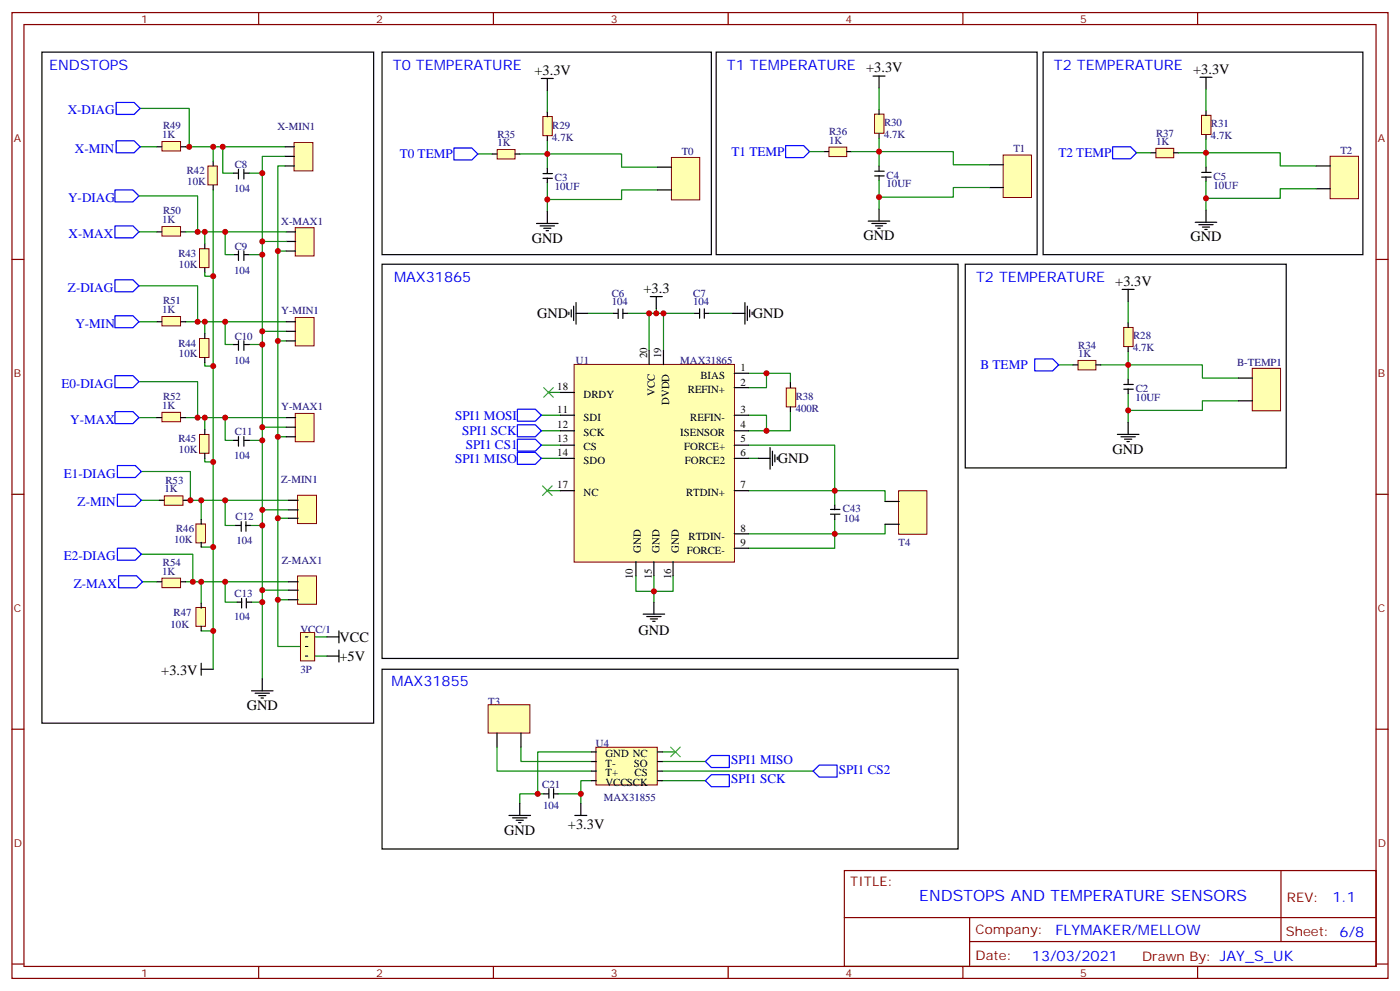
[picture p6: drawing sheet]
<svg xmlns="http://www.w3.org/2000/svg" width="412mm" height="292mm" viewBox="0 0 412 292" stroke-linecap="round" stroke-linejoin="round" font-family="sans-serif">
<g fill="none" stroke="#870000" stroke-width=".35">
<path d="M3.5 3.7h405.4v284.3h-405.4zM7.1 7.2h398.2v277.3h-398.2zM76.2 3.7v3.5M145.3 3.7v3.5M214.5 3.7v3.5M283.6 3.7v3.5M352.8 3.7v3.5M3.5 76.4h3.6M405.3 76.4h3.6M3.5 145.5h3.6M405.3 145.5h3.6M3.5 214.7h3.6"/>
<path d="M405.3 214.7h3.6M248.7 256.3h156.6v28.2h-156.6zM377.3 256.3v20.9M248.7 270.1h156.5M285.6 277.2h119.6M285.6 270.1v14.2M3.5 283.8h3.6M76.2 284.5v3.5M145.3 284.5v3.5M214.5 284.5v3.5M283.6 284.5v3.5M352.8 284.5v3.5"/>
<path d="M405.3 283.8h3.6"/>
</g>
<path d="M112.5 15.3h97v59.7h-97zM159.5 23.1h3.5M161.2 23.1v3.5M158 65.8h6.4M159.1 66.5h4.2M160.2 67.2h2.1M160.9 67.9h.7M161.2 62.3v3.5" fill="none" stroke="#000" stroke-width=".35"/>
<path d="M161.2 26.6v6.4M140.8 45.3h4.2M153.1 45.3h30v3.9h10.6M161.2 41.5v8.1M161.2 53.8v8.5M193.7 55.9h-10.6v2.8h-21.9" fill="none" stroke="#008700" stroke-width=".35"/>
<path d="M133.7 43.6h5.3l1.8 1.7-1.8 1.8h-5.3z" fill="none" stroke="#00f" stroke-width=".35"/>
<path d="M197.8 46.4h8.3v12.5h-8.3z" fill="#ffffb0" stroke="#800000" stroke-width=".29"/>
<path d="M193.7 49.2h4.1M193.7 55.9h4.1" fill="none" stroke="#000" stroke-width=".35"/>
<path d="M159.9 34.3h2.8v5.6h-2.8z" fill="#ffffb0" stroke="#800000" stroke-width=".29"/>
<path d="M161.2 33v1.4M160 52.5h2.7M160 51.1h2.7M161.2 40.1v1.4M161.2 49.6v1.4M161.2 52.4v1.4" fill="none" stroke="#000" stroke-width=".35"/>
<path d="M146.5 44h5.2v2.8h-5.2z" fill="#ffffb0" stroke="#800000" stroke-width=".29"/>
<path d="M145 45.3h1.4M151.7 45.3h1.4" fill="none" stroke="#000" stroke-width=".35"/>
<path d="M244.2 43.3h5.2v2.8h-5.2z" fill="#ffffb0" stroke="#800000" stroke-width=".29"/>
<path d="M242.7 44.6h1.4M249.4 44.6h1.4M257.7 51.8h2.7M257.7 50.4h2.7M258.9 48.9v1.3M258.9 51.7v1.4" fill="none" stroke="#000" stroke-width=".35"/>
<path d="M257.6 33.6h2.8v5.6h-2.8z" fill="#ffffb0" stroke="#800000" stroke-width=".29"/>
<path d="M258.9 32.3v1.4M258.9 39.4v1.3" fill="none" stroke="#000" stroke-width=".35"/>
<path d="M295.5 45.6h8.3v12.5h-8.3z" fill="#ffffb0" stroke="#800000" stroke-width=".29"/>
<path d="M211 15.3h94.5v59.7h-94.5zM257.2 22.4h3.5M258.9 22.4v3.5M291.4 48.5h4.2M291.4 55.2h4.2M255.8 65.1h6.3M256.8 65.8h4.3M257.9 66.5h2.1M258.6 67.2h.7M258.9 61.6v3.5" fill="none" stroke="#000" stroke-width=".35"/>
<path d="M258.9 25.9v6.4M238.5 44.6h4.2M250.8 44.6h30v3.9h10.6M258.9 40.7v8.2M258.9 53.1v8.5M291.4 55.2h-10.6v2.8h-21.9" fill="none" stroke="#008700" stroke-width=".35"/>
<path d="M231.4 42.9h5.3l1.8 1.7-1.8 1.8h-5.3z" fill="none" stroke="#00f" stroke-width=".35"/>
<path d="M340.5 43.7h5.2v2.8h-5.2z" fill="#ffffb0" stroke="#800000" stroke-width=".29"/>
<path d="M339 45h1.4M345.7 45h1.4M354 52.1h2.8M354 50.8h2.8M355.2 49.2v1.4M355.2 52.1v1.3" fill="none" stroke="#000" stroke-width=".35"/>
<path d="M353.9 34h2.8v5.6h-2.8z" fill="#ffffb0" stroke="#800000" stroke-width=".29"/>
<path d="M355.2 32.6v1.4M355.2 39.7v1.4" fill="none" stroke="#000" stroke-width=".35"/>
<path d="M391.8 46h8.3v12.5h-8.3z" fill="#ffffb0" stroke="#800000" stroke-width=".29"/>
<g fill="none" stroke="#000" stroke-width=".35">
<path d="M12.3 15.3h97.8v197.6h-97.8zM307.3 15.3h94.2v59.7h-94.2zM353.5 22.8h3.5M355.2 22.8v3.5M387.7 48.9h4.2M387.7 55.6h4.2M352.1 65.4h6.3M353.1 66.1h4.3M354.2 66.9h2.1M354.9 67.6h.7M355.2 61.9v3.5M59.3 197h3.5"/>
<path d="M59.3 195.3v3.5"/>
</g>
<g fill="none" stroke="#008700" stroke-width=".35">
<path d="M41.3 31.9h14.4v11.3M355.2 26.3v6.3M62.8 55.9v141.1M334.8 45h4.2M347.1 45h30v3.9h10.6M355.2 41.1v8.1M355.2 53.4v8.5M387.7 55.6h-10.6v2.8h-21.9M41.6 138.8h14.5v8.5M41.6 147.3h5.3M55.4 147.3h29.6M59.3 147.3v5.6"/>
<path d="M66.3 147.3v7.4h3.2M73.7 154.7h3.6M59.3 171.3v6.3M59.3 161h3.5M66.3 171.3v6h3.5M74.1 177.3h3.2M59.3 185.7h3.5"/>
</g>
<path d="M327.7 43.2h5.3l1.8 1.8-1.8 1.7h-5.3z" fill="none" stroke="#00f" stroke-width=".35"/>
<path d="M48.4 146h5.5v2.8h-5.5z" fill="#ffffb0" stroke="#800000" stroke-width=".29"/>
<path d="M46.9 147.3h1.4M54 147.3h1.4M77.3 199.8v3.6M96.3 193.1h3.5M96.3 187.5h3.5M99.8 185.7v3.6M99.8 191.4v3.5M74.1 203.4h6.3M75.1 204.1h4.3M76.2 204.8h2.1M76.9 205.5h.7" fill="none" stroke="#000" stroke-width=".35"/>
<g fill="none" stroke="#008700" stroke-width=".35">
<path d="M41.3 43.2h4.9M54.7 43.2h29.3M65.6 43.2v7.8h3.2M73.4 51h3.9M84 46h-6.7v153.8M77.3 150.1h7.7M85 152.6h-3.2v24h3.2M41.6 163.2h15.2v8.1M42 171.3h4.2M54.7 171.3h30.3M77.3 173.7h7.7M81.8 176.6v13.7h8.2"/>
<path d="M90 187.5h6.3M90 193.1h6.3"/>
</g>
<path d="M34.2 30.2h5.3l1.8 1.7-1.8 1.8h-5.3zM34.2 41.5h5.3l1.8 1.7-1.8 1.8h-5.3zM34.6 137.1h5.3l1.7 1.7-1.7 1.8h-5.3zM34.6 145.5h5.3l1.7 1.8-1.7 1.7h-5.3zM34.6 161.4h5.3l1.7 1.8-1.7 1.7h-5.3zM34.9 169.5h5.3l1.8 1.8-1.8 1.7h-5.3z" fill="none" stroke="#00f" stroke-width=".35"/>
<path d="M86.6 42h5.6v8.3h-5.6z" fill="#ffffb0" stroke="#800000" stroke-width=".29"/>
<path d="M84 43.2h2.7M84 46h2.7M84 48.9h2.7" fill="none" stroke="#000" stroke-width=".35"/>
<path d="M61.2 48.9h2.8v5.5h-2.8z" fill="#ffffb0" stroke="#800000" stroke-width=".29"/>
<path d="M62.8 47.4v1.4M62.8 54.5v1.4M68.8 51h1.4M70.2 49.9v2.8M71.8 49.9v2.8M72 51h1.4" fill="none" stroke="#000" stroke-width=".35"/>
<path d="M87.7 145.8h5.5v8.3h-5.5z" fill="#ffffb0" stroke="#800000" stroke-width=".29"/>
<path d="M85 147.3h2.8M85 150.1h2.8M85 152.6h2.8" fill="none" stroke="#000" stroke-width=".35"/>
<path d="M57.7 154.3h2.8v5.5h-2.8z" fill="#ffffb0" stroke="#800000" stroke-width=".29"/>
<path d="M59.3 152.9v1.4M59.3 159.7v1.3M69.5 154.7h1.4M71.1 153.6v2.8M72.3 154.7h1.4M72.4 153.6v2.8" fill="none" stroke="#000" stroke-width=".35"/>
<path d="M87.7 169.6h5.5v8.3h-5.5z" fill="#ffffb0" stroke="#800000" stroke-width=".29"/>
<path d="M85 171.3h2.8M85 173.7h2.8M85 176.6h2.8" fill="none" stroke="#000" stroke-width=".35"/>
<path d="M57.7 178.8h2.8v5.6h-2.8z" fill="#ffffb0" stroke="#800000" stroke-width=".29"/>
<path d="M59.3 177.6v1.4M69.8 177.3h1.4M71.2 176.2v2.8M72.6 176.2v2.8M72.7 177.3h1.4M59.3 184.3v1.4" fill="none" stroke="#000" stroke-width=".35"/>
<path d="M88.5 186.2h4.2v8.4h-4.2z" fill="#ffffb0" stroke="#800000" stroke-width=".29"/>
<path d="M90 187.5h.7M90 190.3h.7M90 193.1h.7" fill="none" stroke="#000" stroke-width=".35"/>
<path d="M47.7 41.7h5.5v2.7h-5.5z" fill="#ffffb0" stroke="#800000" stroke-width=".29"/>
<path d="M46.2 43.2h1.4M53.3 43.2h1.4" fill="none" stroke="#000" stroke-width=".35"/>
<path d="M47.7 170.2h5.5v2.8h-5.5z" fill="#ffffb0" stroke="#800000" stroke-width=".29"/>
<path d="M46.2 171.3h1.4M53.3 171.3h1.4" fill="none" stroke="#000" stroke-width=".35"/>
<path d="M84 48.9h-2.2v103.7" fill="none" stroke="#008700" stroke-width=".35"/>
<path d="M33.9 55.9h5.3l1.7 1.8-1.7 1.7h-5.3z" fill="none" stroke="#00f" stroke-width=".35"/>
<path d="M87 67h5.5v8.4h-5.5z" fill="#ffffb0" stroke="#800000" stroke-width=".29"/>
<path d="M84.3 68.3h2.8M84.3 71.1h2.8M84.3 73.9h2.8" fill="none" stroke="#000" stroke-width=".35"/>
<path d="M33.9 66.5h5.3l1.7 1.8-1.7 1.7h-5.3z" fill="none" stroke="#00f" stroke-width=".35"/>
<path d="M47.7 66.7h5.5v2.8h-5.5z" fill="#ffffb0" stroke="#800000" stroke-width=".29"/>
<path d="M46.2 68.3h1.4M53.3 68.3h1.4" fill="none" stroke="#000" stroke-width=".35"/>
<path d="M40.9 57.7h17.3v10.6M62.8 43.2v4.2M40.9 68.3h5.3M54.7 68.3h29.6" fill="none" stroke="#008700" stroke-width=".35"/>
<path d="M58.8 73.2h2.8v5.6h-2.8z" fill="#ffffb0" stroke="#800000" stroke-width=".29"/>
<path d="M60.3 71.8v1.4M60.3 78.9v1.4M68.8 75h1.4M70.2 73.9v2.8M71.8 73.9v2.8M72 75h1.4M68.8 101.4h1.4M70.2 100.3v2.8M71.8 100.3v2.8M72 101.4h1.4" fill="none" stroke="#000" stroke-width=".35"/>
<path d="M60.3 68.3v3.5M66.3 68.3v6.7h2.5M73.4 75h3.9M77.3 71.1h7M81.8 73.9h2.5M60.3 80.3v1h2.5M60.3 94.7v3.5M66.3 94.7v6.7h2.5M77.3 97.5h7M60.3 106.7v1.1h2.5M73.4 101.4h3.9M81.8 100.4h2.5" fill="none" stroke="#008700" stroke-width=".35"/>
<path d="M58.8 99.7h2.8v5.5h-2.8z" fill="#ffffb0" stroke="#800000" stroke-width=".29"/>
<path d="M60.3 98.2v1.4M60.3 105.3v1.4" fill="none" stroke="#000" stroke-width=".35"/>
<path d="M40.9 84.1h17.3v10.6M40.9 94.7h5.3M54.7 94.7h29.6" fill="none" stroke="#008700" stroke-width=".35"/>
<path d="M47.7 93.2h5.5v2.8h-5.5z" fill="#ffffb0" stroke="#800000" stroke-width=".29"/>
<path d="M46.2 94.7h1.4M53.3 94.7h1.4" fill="none" stroke="#000" stroke-width=".35"/>
<path d="M33.9 93h5.3l1.7 1.7-1.7 1.8h-5.3z" fill="none" stroke="#00f" stroke-width=".35"/>
<path d="M87 93.5h5.5v8.3h-5.5z" fill="#ffffb0" stroke="#800000" stroke-width=".29"/>
<path d="M84.3 94.7h2.8M84.3 97.5h2.8M84.3 100.4h2.8M68.8 129.6h1.4M70.2 128.5v2.9M71.8 128.5v2.9M72 129.6h1.4" fill="none" stroke="#000" stroke-width=".35"/>
<path d="M33.9 82.4h5.3l1.7 1.7-1.7 1.8h-5.3z" fill="none" stroke="#00f" stroke-width=".35"/>
<path d="M60.3 134.9v1.1h2.5M60.3 122.9v3.6M66.3 122.9v6.7h2.5M73.4 129.6h3.9M77.3 125.8h7M81.8 128.6h2.5" fill="none" stroke="#008700" stroke-width=".35"/>
<path d="M58.8 127.9h2.8v5.6h-2.8z" fill="#ffffb0" stroke="#800000" stroke-width=".29"/>
<path d="M60.3 126.5v1.4M60.3 133.5v1.4" fill="none" stroke="#000" stroke-width=".35"/>
<path d="M40.9 112.4h17.3v10.5M40.9 122.9h5.3M54.7 122.9h29.6" fill="none" stroke="#008700" stroke-width=".35"/>
<path d="M47.7 121.4h5.5v2.8h-5.5z" fill="#ffffb0" stroke="#800000" stroke-width=".29"/>
<path d="M46.2 122.9h1.4M53.3 122.9h1.4" fill="none" stroke="#000" stroke-width=".35"/>
<path d="M33.9 121.2h5.3l1.7 1.7-1.7 1.8h-5.3z" fill="none" stroke="#00f" stroke-width=".35"/>
<path d="M87 121.7h5.5v8.3h-5.5z" fill="#ffffb0" stroke="#800000" stroke-width=".29"/>
<g fill="none" stroke="#000" stroke-width=".35">
<path d="M112.5 77.8h169.7v116.1h-169.7zM167.6 91.9v.7M168.3 91.2v2.1M169 90.1v4.3M169.7 92.3h3.5M169.7 89.1v6.3M191.6 87.3h3.5M193.3 87.3v3.5M215.9 92.3h3.5M219.4 89.1v6.3M220.1 90.1v4.3M220.8 91.2v2.1"/>
<path d="M221.5 91.9v.7M84.3 122.9h2.8M84.3 125.8h2.8M84.3 128.6h2.8M223.3 134.9h3.5M226.8 131.8v6.3M227.5 132.8v4.3M228.2 133.9v2.1M229 134.6v.7M192.6 177.3v3.5M189.4 180.8h6.4M190.5 181.5h4.2"/>
<path d="M191.6 182.2h2.1M192.3 182.9h.7"/>
</g>
<path d="M33.9 110.6h5.3l1.7 1.8-1.7 1.7h-5.3zM152.4 133.2h5.3l1.8 1.7-1.8 1.8h-5.3zM152.4 129.3h5.3l1.8 1.8-1.8 1.7h-5.3zM152.4 125.1h5.3l1.8 1.7-1.8 1.8h-5.3zM152.4 120.5h5.3l1.8 1.7-1.8 1.8h-5.3z" fill="none" stroke="#00f" stroke-width=".35"/>
<g fill="none" stroke="#008700" stroke-width=".35">
<path d="M173.2 92.3h7.4M184.9 92.3h19.7M191.2 92.3v10.9M193.3 90.8v1.5M195.4 92.3v10.9M208.8 92.3h7.1M161.6 115.5h3.5M220.5 109.9h12.3v2.8M225.8 109.9v4.2h-5.3M159.5 134.9h5.6M159.5 131.1h5.6M159.5 126.8h5.6"/>
<path d="M159.5 122.2h5.6M220.5 122.2h5.3v4.6M220.5 131.1h25.4v17.6M220.5 134.9h2.8M232.8 121.2v5.6h-12.3M161.2 144.5h3.9M220.5 144.5h40.2v3.1M245.9 152.9v8.5h-25.4M260.7 154.3v2.9h-40.2M187.3 169.5v4.6h11v-4.6M192.6 169.5v7.8"/>
</g>
<path d="M160.2 114.1l2.8 2.8M163 114.1l-2.8 2.8M159.8 143.1l2.8 2.8M162.6 143.1l-2.8 2.8" fill="none" stroke="#3c3" stroke-width=".35"/>
<path d="M169.1 107.3h47.2v58.2h-47.2z" fill="#ffffb0" stroke="#800000" stroke-width=".29"/>
<g fill="none" stroke="#000" stroke-width=".35">
<path d="M180.6 92.3h1.4M182.1 91v2.8M183.5 92.3h1.4M183.5 91v2.8M204.6 92.3h1.4M206.1 90.9v2.8M207.5 92.3h1.3M207.5 90.9v2.8M165.1 115.5h4.2M191.2 103.2v4.2M195.4 103.2v4.2M216.3 109.9h4.2"/>
<path d="M216.3 114.1h4.2M165.1 122.2h4.2M165.1 126.8h4.2M165.1 131.1h4.2M165.1 134.9h4.2M216.3 122.2h4.2M216.3 126.8h4.2M216.3 131.1h4.2M216.3 134.9h4.2M165.1 144.5h4.2M216.3 144.5h4.2M216.3 157.2h4.2"/>
<path d="M187.3 165.3v4.2M192.6 165.3v4.2M198.3 165.3v4.2M216.3 161.4h4.2"/>
</g>
<path d="M231.6 114.2h2.8v5.6h-2.8z" fill="#ffffb0" stroke="#800000" stroke-width=".29"/>
<path d="M232.8 112.7v1.4M232.8 119.8v1.4M244.6 150h2.8M244.6 151.4h2.8M245.9 148.7v1.4M245.9 151.5v1.4" fill="none" stroke="#000" stroke-width=".35"/>
<path d="M264.7 144.5h8.3v12.8h-8.3z" fill="#ffffb0" stroke="#800000" stroke-width=".29"/>
<path d="M260.7 147.6h4.2M260.7 154.3h4.2M112.5 197h169.7v52.9h-169.7zM153.1 236.5v3.6M171.1 236.5v3.6M149.9 240.1h6.4M151 240.8h4.2M152 241.5h2.2M152.8 242.2h.7M169.3 240.1h3.6" fill="none" stroke="#000" stroke-width=".35"/>
<path d="M146.4 220v7h27.9M153.5 220v4.2h20.8M160.2 233.7h-7.1v2.8M164.4 233.7h6.7M174.3 221.4h-15.9v12.3M174.3 229.8h-3.2v6.7M195.1 229.8h12.7M195.1 227h44.4M195.1 224.2h12.7M195.1 221.4h3.9" fill="none" stroke="#008700" stroke-width=".35"/>
<path d="M207.8 229.8l1.7-1.7h5.3v3.5h-5.3zM207.8 224.2l1.7-1.8h5.3v3.6h-5.3zM239.5 227l1.8-1.8h5.3v3.6h-5.3z" fill="none" stroke="#00f" stroke-width=".35"/>
<path d="M197.6 220l2.8 2.8M200.4 220l-2.8 2.8" fill="none" stroke="#3c3" stroke-width=".35"/>
<path d="M175.5 220h18.1v11.1h-18.1z" fill="#ffffb0" stroke="#800000" stroke-width=".29"/>
<path d="M160.2 233.7h1.4M161.7 232.2v2.8M163 233.7h1.4M163.1 232.2v2.8M174.3 221.4h1.4M174.3 224.2h1.4M174.3 227h1.4M174.3 229.8h1.4M193.7 221.4h1.4M193.7 224.2h1.4M193.7 227h1.4M193.7 229.8h1.4" fill="none" stroke="#000" stroke-width=".35"/>
<path d="M143.8 207.5h12.3v8.3h-12.3z" fill="#ffffb0" stroke="#800000" stroke-width=".29"/>
<path d="M284.3 77.8h94.6v60h-94.6zM330.6 85.2h3.5M332.3 85.2v3.5M329.1 127.9h6.4M330.2 128.6h4.2M331.3 129.3h2.1M332 130h.7M332.3 124.4v3.5M146.4 215.8v4.2M153.5 215.8v4.2" fill="none" stroke="#000" stroke-width=".35"/>
<path d="M332.3 88.7v6.4M311.9 107.4h4.2M324.2 107.4h30v3.9h10.6M332.3 103.5v8.2M332.3 115.9v8.5M364.8 118h-10.6v2.8h-21.9" fill="none" stroke="#008700" stroke-width=".35"/>
<path d="M304.8 105.7h5.3l1.8 1.7-1.8 1.8h-5.3z" fill="none" stroke="#00f" stroke-width=".35"/>
<path d="M368.9 108.4h8.3v12.5h-8.3z" fill="#ffffb0" stroke="#800000" stroke-width=".29"/>
<path d="M364.8 111.3h4.1M364.8 118h4.1" fill="none" stroke="#000" stroke-width=".35"/>
<path d="M331 96.4h2.8v5.6h-2.8z" fill="#ffffb0" stroke="#800000" stroke-width=".29"/>
<path d="M332.3 95.1v1.4M331.1 114.6h2.7M331.1 113.2h2.7M332.3 102.2v1.3M332.3 111.7v1.3M332.3 114.5v1.4" fill="none" stroke="#000" stroke-width=".35"/>
<path d="M317.6 106.1h5.2v2.8h-5.2z" fill="#ffffb0" stroke="#800000" stroke-width=".29"/>
<path d="M316.1 107.4h1.4M322.8 107.4h1.4" fill="none" stroke="#000" stroke-width=".35"/>
<g fill="#c00">
<circle cx="161.2" cy="58.7" r=".88"/>
<circle cx="161.2" cy="45.3" r=".88"/>
<circle cx="258.9" cy="44.6" r=".88"/>
<circle cx="258.9" cy="58" r=".88"/>
<circle cx="355.2" cy="45" r=".88"/>
<circle cx="355.2" cy="58.4" r=".88"/>
<circle cx="55.7" cy="43.2" r=".88"/>
<circle cx="62.8" cy="185.7" r=".88"/>
<circle cx="59.3" cy="171.3" r=".88"/>
<circle cx="56.1" cy="147.3" r=".88"/>
<circle cx="59.3" cy="147.3" r=".88"/>
<circle cx="62.8" cy="161" r=".88"/>
<circle cx="66.3" cy="171.3" r=".88"/>
<circle cx="77.3" cy="177.3" r=".88"/>
<circle cx="66.3" cy="147.3" r=".88"/>
<circle cx="77.3" cy="154.7" r=".88"/>
<circle cx="56.8" cy="171.3" r=".88"/>
<circle cx="65.6" cy="43.2" r=".88"/>
<circle cx="77.3" cy="173.7" r=".88"/>
<circle cx="77.3" cy="150.1" r=".88"/>
<circle cx="81.8" cy="176.6" r=".88"/>
<circle cx="77.3" cy="51" r=".88"/>
<circle cx="81.8" cy="152.6" r=".88"/>
<circle cx="62.8" cy="43.2" r=".88"/>
<circle cx="62.8" cy="81.3" r=".88"/>
<circle cx="58.2" cy="68.3" r=".88"/>
<circle cx="60.3" cy="68.3" r=".88"/>
<circle cx="81.8" cy="73.9" r=".88"/>
<circle cx="77.3" cy="71.1" r=".88"/>
<circle cx="77.3" cy="75" r=".88"/>
<circle cx="66.3" cy="68.3" r=".88"/>
<circle cx="66.3" cy="94.7" r=".88"/>
<circle cx="77.3" cy="101.4" r=".88"/>
<circle cx="77.3" cy="97.5" r=".88"/>
<circle cx="81.8" cy="100.4" r=".88"/>
<circle cx="60.3" cy="94.7" r=".88"/>
<circle cx="58.2" cy="94.7" r=".88"/>
<circle cx="62.8" cy="107.8" r=".88"/>
<circle cx="66.3" cy="122.9" r=".88"/>
<circle cx="77.3" cy="129.6" r=".88"/>
<circle cx="77.3" cy="125.8" r=".88"/>
<circle cx="81.8" cy="128.6" r=".88"/>
<circle cx="60.3" cy="122.9" r=".88"/>
<circle cx="58.2" cy="122.9" r=".88"/>
<circle cx="62.8" cy="136" r=".88"/>
<circle cx="192.6" cy="174.1" r=".88"/>
<circle cx="225.8" cy="109.9" r=".88"/>
<circle cx="225.8" cy="126.8" r=".88"/>
<circle cx="245.9" cy="157.2" r=".88"/>
<circle cx="245.9" cy="144.5" r=".88"/>
<circle cx="195.4" cy="92.3" r=".88"/>
<circle cx="191.2" cy="92.3" r=".88"/>
<circle cx="193.3" cy="92.3" r=".88"/>
<circle cx="158.4" cy="233.7" r=".88"/>
<circle cx="171.1" cy="233.7" r=".88"/>
<circle cx="332.3" cy="120.8" r=".88"/>
<circle cx="332.3" cy="107.4" r=".88"/>
</g>
<text font-size="4.6" fill="#00f" x="270.8" y="265.3">ENDSTOPS AND TEMPERATURE SENSORS</text>
<g font-size="4.2" fill="#00f">
<text x="14.5" y="20.6">ENDSTOPS</text>
<text x="115.7" y="20.6">T0 TEMPERATURE</text>
<text x="214.1" y="20.6">T1 TEMPERATURE</text>
<text x="310.4" y="20.6">T2 TEMPERATURE</text>
<text x="116.1" y="83.1">MAX31865</text>
<text x="287.5" y="83.1">T2 TEMPERATURE</text>
<text x="115.4" y="202">MAX31855</text>
<text x="392.5" y="265.6">1.1</text>
<text x="310.9" y="275.1">FLYMAKER/MELLOW</text>
<text x="304" y="282.9">13/03/2021</text>
</g>
<g font-size="4.2">
<text x="157.4" y="22">+3.3V</text>
<text x="255.2" y="21.3">+3.3V</text>
<text x="351.5" y="21.7">+3.3V</text>
<text x="156.6" y="71.4">GND</text>
<text x="254.4" y="70.7">GND</text>
<text x="350.7" y="71.1">GND</text>
<text x="189.5" y="86.2">+3.3</text>
<text x="328.5" y="84.1">+3.3V</text>
<text x="158.2" y="93.7">GND</text>
<text x="221.7" y="93.7">GND</text>
<text x="229.1" y="136.4">GND</text>
<text x="327.7" y="133.5">GND</text>
<text x="100" y="188.9">VCC</text>
<text x="188" y="186.9">GND</text>
<text x="100" y="194.6">+5V</text>
<text x="47.5" y="198.8">+3.3V</text>
<text x="72.7" y="209">GND</text>
<text x="148.5" y="245.7">GND</text>
<text x="167.3" y="244">+3.3V</text>
</g>
<g font-size="3.9" fill="#00f">
<text x="20" y="33.7">X-DIAG</text>
<text x="22.1" y="45">X-MIN</text>
<text x="117.7" y="46.6">T0 TEMP</text>
<text x="215.5" y="45.9">T1 TEMP</text>
<text x="311.8" y="46.3">T2 TEMP</text>
<text x="20.1" y="59.4">Y-DIAG</text>
<text x="20.2" y="70">X-MAX</text>
<text x="20" y="85.9">Z-DIAG</text>
<text x="22.2" y="96.5">Y-MIN</text>
<text x="288.8" y="108.7">B TEMP</text>
<text x="18.1" y="114.1">E0-DIAG</text>
<text x="20.7" y="124.7">Y-MAX</text>
<text x="134" y="123.5">SPI1 MOSI</text>
<text x="136.1" y="128.1">SPI1 SCK</text>
<text x="134" y="136.2">SPI1 MISO</text>
<text x="137.3" y="132.3">SPI1 CS1</text>
<text x="18.8" y="140.6">E1-DIAG</text>
<text x="22.9" y="149">Z-MIN</text>
<text x="18.8" y="164.9">E2-DIAG</text>
<text x="21.7" y="173">Z-MAX</text>
<text x="215.4" y="224.9">SPI1 MISO</text>
<text x="247.1" y="227.8">SPI1 CS2</text>
<text x="215.4" y="230.6">SPI1 SCK</text>
</g>
<g font-size="3.9" fill="#800">
<text x="250.5" y="260.9">TITLE:</text>
<text x="379.1" y="265.6">REV:</text>
<text x="287.4" y="275.1">Company:</text>
<text x="378.7" y="275.7">Sheet: 6/8</text>
<text x="287.4" y="282.8">Date:</text>
<text x="336.4" y="282.8">Drawn By: JAY_S_UK</text>
</g>
<g font-size="3.2" fill="#800">
<text x="41.6" y="6.7">1</text>
<text x="110.8" y="6.7">2</text>
<text x="179.9" y="6.7">3</text>
<text x="249.1" y="6.7">4</text>
<text x="318.2" y="6.7">5</text>
<text x="4.1" y="41.8">A</text>
<text x="405.9" y="41.8">A</text>
<text x="4.1" y="110.9">B</text>
<text x="405.9" y="110.9">B</text>
<text x="4.1" y="180.1">C</text>
<text x="405.9" y="180.1">C</text>
<text x="4.1" y="249.2">D</text>
<text x="405.9" y="249.2">D</text>
<text x="41.6" y="287.5">1</text>
<text x="110.8" y="287.5">2</text>
<text x="179.9" y="287.5">3</text>
<text x="249.1" y="287.5">4</text>
<text x="318.2" y="287.5">5</text>
</g>
<g font-size="3.2" fill="#000080">
<text x="47.8" y="40.6">1K</text>
<text x="48" y="38.1">R49</text>
<text x="81.8" y="38.4">X-MIN1</text>
<text x="146.5" y="40.6">R35</text>
<text x="162.7" y="41.4">4.7K</text>
<text x="162.7" y="37.8">R29</text>
<text x="244.2" y="39.8">R36</text>
<text x="260.4" y="40.7">4.7K</text>
<text x="260.4" y="37.1">R30</text>
<text x="340.5" y="40.2">R37</text>
<text x="356.7" y="41">4.7K</text>
<text x="356.7" y="37.5">R31</text>
<text x="146.5" y="43">1K</text>
<text x="200.8" y="45.6">T0</text>
<text x="244.2" y="42.3">1K</text>
<text x="298.5" y="44.9">T1</text>
<text x="340.5" y="42.6">1K</text>
<text x="394.8" y="45.2">T2</text>
<text x="55" y="51.2">R42</text>
<text x="69.1" y="49.5">C8</text>
<text x="163.4" y="53.4">C3</text>
<text x="261.2" y="52.7">C4</text>
<text x="357.5" y="53.1">C5</text>
<text x="55.2" y="54.4">10K</text>
<text x="69" y="56.6">104</text>
<text x="163.4" y="55.8">10UF</text>
<text x="261.2" y="55.1">10UF</text>
<text x="357.5" y="55.5">10UF</text>
<text x="47.8" y="65.7">1K</text>
<text x="48" y="63.1">R50</text>
<text x="82.8" y="66.1">X-MAX1</text>
<text x="52.5" y="75.6">R43</text>
<text x="69.1" y="73.5">C9</text>
<text x="52.7" y="78.8">10K</text>
<text x="69" y="80.6">104</text>
<text x="48" y="89.6">R51</text>
<text x="180.2" y="89.9">104</text>
<text x="180.2" y="87.5">C6</text>
<text x="204.2" y="89.9">104</text>
<text x="204.2" y="87.4">C7</text>
<text x="47.8" y="92.1">1K</text>
<text x="82.8" y="92.6">Y-MIN1</text>
<text x="69.1" y="100">C10</text>
<text x="333.8" y="99.9">R28</text>
<text x="52.5" y="102">R44</text>
<text x="52.7" y="105.2">10K</text>
<text x="69" y="107">104</text>
<text x="169.6" y="107.1">U1</text>
<text x="200.4" y="107.1">MAX31865</text>
<text x="317.6" y="105.1">1K</text>
<text x="317.6" y="102.6">R34</text>
<text x="333.8" y="103.5">4.7K</text>
<text x="364.4" y="107.8">B-TEMP1</text>
<text x="48" y="117.8">R52</text>
<text x="234.4" y="117.8">R38</text>
<text x="334.5" y="117.9">10UF</text>
<text x="334.5" y="115.5">C2</text>
<text x="47.8" y="120.3">1K</text>
<text x="82.8" y="120.8">Y-MAX1</text>
<text x="234.4" y="121.3">400R</text>
<text x="52.5" y="130.3">R45</text>
<text x="69.1" y="128.2">C11</text>
<text x="52.7" y="133.4">10K</text>
<text x="69" y="135.3">104</text>
<text x="48.7" y="142.4">R53</text>
<text x="82.9" y="142.2">Z-MIN1</text>
<text x="48.5" y="144.9">1K</text>
<text x="69.4" y="153.2">C12</text>
<text x="248.3" y="150.8">C43</text>
<text x="248.5" y="153.6">104</text>
<text x="51.3" y="159.9">10K</text>
<text x="51.9" y="156.7">R46</text>
<text x="69.6" y="160.2">104</text>
<text x="264.7" y="160.8">T4</text>
<text x="48" y="166.7">R54</text>
<text x="83" y="166">Z-MAX1</text>
<text x="47.8" y="169.2">1K</text>
<text x="69.1" y="175.8">C13</text>
<text x="50.2" y="184.9">10K</text>
<text x="51.1" y="181.4">R47</text>
<text x="69" y="182.5">104</text>
<text x="88.5" y="186.2">VCC/1</text>
<text x="88.5" y="198.1">3P</text>
<text x="143.8" y="207.5">T3</text>
<text x="175.5" y="220">U4</text>
<text x="159.7" y="231.9">C21</text>
<text x="160" y="238.3">104</text>
<text x="177.9" y="235.8">MAX31855</text>
</g>
<g font-size="3.2">
<text x="190.6" y="105.5" transform="rotate(-90 190.6 105.5)">20</text>
<text x="194.8" y="105.5" transform="rotate(-90 194.8 105.5)">19</text>
<text x="206.3" y="111.6">BIAS</text>
<text x="218.1" y="109.4">1</text>
<text x="218.1" y="113.5">2</text>
<text x="164.2" y="114.9">18</text>
<text x="171.9" y="117.2">DRDY</text>
<text x="192.9" y="116.6" transform="rotate(-90 192.9 116.6)">VCC</text>
<text x="197.1" y="119.2" transform="rotate(-90 197.1 119.2)">DVDD</text>
<text x="202.6" y="115.8">REFIN+</text>
<text x="164.2" y="121.6">11</text>
<text x="171.9" y="123.9">SDI</text>
<text x="203.3" y="123.9">REFIN-</text>
<text x="218.1" y="121.6">3</text>
<text x="164.2" y="126">12</text>
<text x="164.2" y="130.2">13</text>
<text x="171.9" y="128.3">SCK</text>
<text x="200.4" y="128.3">ISENSOR</text>
<text x="218.1" y="126">4</text>
<text x="218.1" y="130.2">5</text>
<text x="164.2" y="134.4">14</text>
<text x="171.9" y="132.5">CS</text>
<text x="171.9" y="136.6">SDO</text>
<text x="201.6" y="132.5">FORCE+</text>
<text x="201.8" y="136.6">FORCE2</text>
<text x="218.1" y="134.4">6</text>
<text x="164.2" y="143.8">17</text>
<text x="218.1" y="143.8">7</text>
<text x="171.9" y="146.1">NC</text>
<text x="202.1" y="146.1">RTDIN+</text>
<text x="202.8" y="158.9">RTDIN-</text>
<text x="218.1" y="156.6">8</text>
<text x="218.1" y="160.7">9</text>
<text x="188.8" y="162.7" transform="rotate(-90 188.8 162.7)">GND</text>
<text x="194.3" y="162.7" transform="rotate(-90 194.3 162.7)">GND</text>
<text x="200" y="162.7" transform="rotate(-90 200 162.7)">GND</text>
<text x="202.3" y="163">FORCE-</text>
<text x="186.5" y="170.4" transform="rotate(-90 186.5 170.4)">10</text>
<text x="192" y="170.4" transform="rotate(-90 192 170.4)">15</text>
<text x="197.7" y="170.4" transform="rotate(-90 197.7 170.4)">16</text>
<text x="178.4" y="223">GND NC</text>
<text x="178.4" y="225.7">T-</text>
<text x="186.7" y="225.7">SO</text>
<text x="178.4" y="228.5">T+</text>
<text x="178.4" y="231.3">VCCSCK</text>
<text x="186.9" y="228.5">CS</text>
</g>
</svg>
